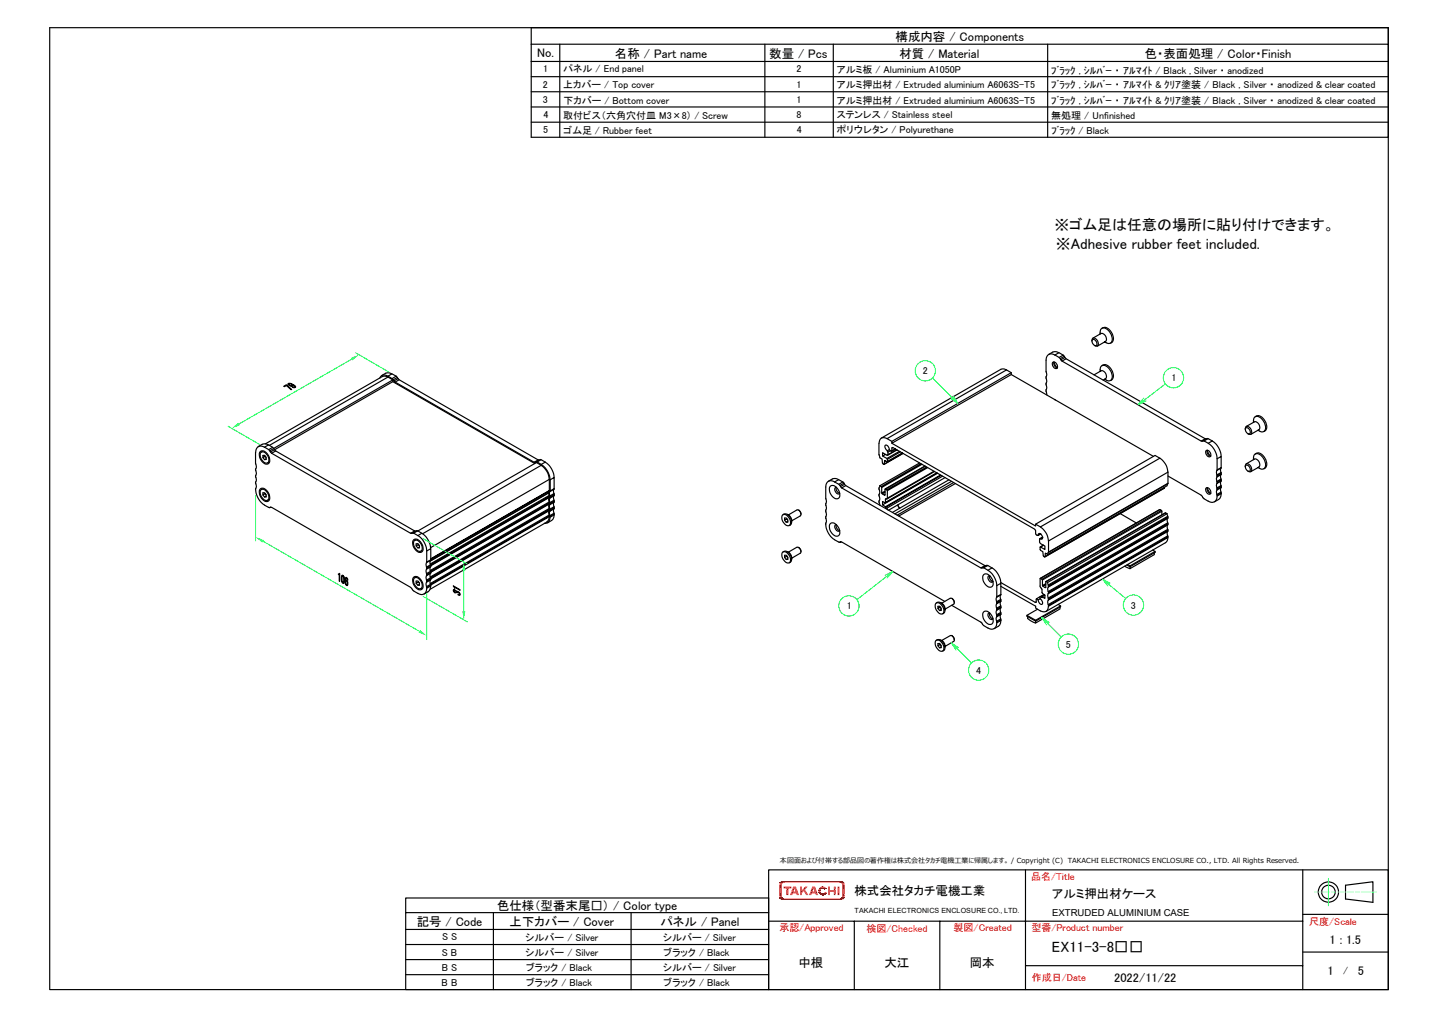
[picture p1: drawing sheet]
<svg xmlns="http://www.w3.org/2000/svg" width="420mm" height="297mm" viewBox="0 0 420 297" stroke-linecap="round" stroke-linejoin="round" font-family="sans-serif">
<path d="M14.5 8.1h391v280.9h-391z" fill="none" stroke="#000" stroke-width=".34"/>
<path d="M227.7 257.7h18.8M227.8 257.6h18.7M227.9 257.6h18.5M228.1 257.5h18.1" fill="none" stroke="#f00" stroke-width=".29"/>
<g fill="#f00">
<path d="M245.4 257.8h1.1z"/>
<path d="M227.7 257.8h1.1z"/>
<path d="M227.7 257.8h1.2z"/>
<path d="M245.4 257.8h1.2z"/>
<path d="M227.7 257.8h1z"/>
<path d="M245.6 257.8l1 .1z"/>
<path d="M227.7 257.9h.9z"/>
<path d="M245.7 257.9h.9z"/>
<path d="M245.7 257.9l.9 .1z"/>
<path d="M227.7 257.9l.8 .1z"/>
<path d="M245.8 258h.8z"/>
<path d="M227.6 258h.9z"/>
<path d="M245.8 258l.8 .1z"/>
<path d="M227.6 258l.8 .1z"/>
<path d="M245.9 258.1h.8z"/>
<path d="M227.6 258.1h.8z"/>
<path d="M245.9 258.1l.8 .1z"/>
<path d="M227.6 258.1l.7 .1z"/>
<path d="M245.9 258.2l.8 .1z"/>
<path d="M227.6 258.2l.7 .1z"/>
<path d="M246 258.3l.7 .1z"/>
<path d="M227.6 258.3l.7 .1z"/>
<path d="M246 258.4l.7 3.4h-.7z"/>
<path d="M246 258.4h.7v3.4z"/>
<path d="M227.6 258.4l.7 3.4h-.7z"/>
<path d="M227.6 258.4h.7v3.4z"/>
<path d="M246 261.8l.7 .1z"/>
<path d="M227.6 261.8l.7 .1z"/>
<path d="M246 261.9l.7 .1z"/>
<path d="M227.6 261.9l.7 .1z"/>
<path d="M245.9 262h.8z"/>
<path d="M227.6 262h.8z"/>
<path d="M245.9 262l.7 .1z"/>
<path d="M227.6 262l.8 .1z"/>
<path d="M245.9 262.1l.7 .1z"/>
<path d="M227.6 262.1l.9 .1z"/>
<path d="M245.8 262.2h.8z"/>
<path d="M227.6 262.2h.9z"/>
<path d="M245.7 262.3h.9z"/>
<path d="M245.8 262.2l.8 .1z"/>
<path d="M227.6 262.2l1 .1z"/>
<path d="M227.7 262.3h.9z"/>
<path d="M245.6 262.3h1z"/>
<path d="M227.7 262.3h1z"/>
<path d="M245.4 262.4h1.1z"/>
<path d="M227.7 262.3l1.1 .1z"/>
<path d="M227.7 262.4h1.2z"/>
</g>
<path d="M227.7 262.4h18.8M227.8 262.5h18.7M227.9 262.6h18.5M228 262.7h18.3M228.1 262.7h18.1" fill="none" stroke="#f00" stroke-width=".29"/>
<g fill="#f00">
<path d="M228.9 259l2.2 .4h-2.2z"/>
<path d="M228.9 259h2.2v.4z"/>
<path d="M229.7 259.4l.6 2h-.6z"/>
<path d="M229.7 259.4h.6v2z"/>
<path d="M231.6 259l1.1 .5h-1.3z"/>
<path d="M231.6 259h.9l.2 .5z"/>
<path d="M232.1 259.5l.9 .9h-.6z"/>
<path d="M232.1 259.5h.6l.3 .9z"/>
<path d="M231.4 259.5l.3 .9h-.6z"/>
<path d="M231.4 259.5h.7l-.4 .9z"/>
<path d="M231.1 260.4l2.1 .5h-2.3z"/>
<path d="M231.1 260.4h1.9l.2 .5z"/>
<path d="M232.6 260.9l.8 .5h-.7z"/>
<path d="M232.6 260.9h.6l.2 .5z"/>
<path d="M230.9 260.9l.5 .5h-.7z"/>
<path d="M230.9 260.9h.7l-.2 .5z"/>
<path d="M235.2 259l-.1 .8h-.7z"/>
<path d="M235.2 259h.7l-.8 .8z"/>
<path d="M234.2 260l.2-.2 .8 .2z"/>
<path d="M234.4 259.8h.7l.1 .2z"/>
<path d="M233.7 259l.5 1h-.5z"/>
<path d="M233.7 259h.5v1z"/>
<path d="M233.7 260l1.6 .2h-1.6z"/>
<path d="M233.7 260h1.5l.1 .2z"/>
<path d="M233.7 260.2l.5 .6h-.5z"/>
<path d="M233.7 260.2h1l-.5 .6z"/>
<path d="M234.7 260.2l1.4 1.2h-.6z"/>
<path d="M234.7 260.2h.6l.8 1.2z"/>
<path d="M233.7 260.8l.5 .6h-.5z"/>
<path d="M233.7 260.8h.5v.6z"/>
<path d="M237.2 259l1.1 .5h-1.3z"/>
<path d="M237.2 259h.8l.3 .5z"/>
<path d="M237.6 259.5l.9 .9h-.5z"/>
<path d="M237.6 259.5h.7l.2 .9z"/>
<path d="M237 259.5l.3 .9h-.6z"/>
<path d="M237 259.5h.6l-.3 .9z"/>
<path d="M236.7 260.4l2.1 .5h-2.3z"/>
<path d="M236.7 260.4h1.8l.3 .5z"/>
<path d="M238.1 260.9l.9 .5h-.7z"/>
<path d="M238.1 260.9h.7l.2 .5z"/>
<path d="M236.5 260.9l.4 .5h-.6z"/>
<path d="M236.5 260.9h.6l-.2 .5z"/>
<path d="M240.2 258.9h.3z"/>
<path d="M240 259h.6z"/>
<path d="M240.2 258.9l.4 .1z"/>
<path d="M239.9 259h.8z"/>
<path d="M240 259h.7z"/>
<path d="M239.7 259h1.1z"/>
<path d="M239.9 259h.9z"/>
<path d="M239.7 259.1h1.2z"/>
<path d="M239.7 259l1.2 .1z"/>
<path d="M239.6 259.2h1.4z"/>
<path d="M239.7 259.1l1.3 .1z"/>
<path d="M239.5 259.2h1.6z"/>
<path d="M239.6 259.2h1.5z"/>
<path d="M239.5 259.2l1.8 .1h-1.9z"/>
<path d="M239.5 259.2l1.8 .1z"/>
<path d="M239.3 259.4h2z"/>
<path d="M239.4 259.3l1.9 .1z"/>
<path d="M240.3 259.4h1z"/>
<path d="M239.3 259.4h.9z"/>
<path d="M239.3 259.4h1z"/>
<path d="M240.4 259.4h.9z"/>
<path d="M239.3 259.4h.8z"/>
<path d="M240.5 259.4l.7 .1z"/>
<path d="M240.5 259.4h.8z"/>
<path d="M239.3 259.4l.6 .1z"/>
<path d="M240.6 259.5h.5z"/>
<path d="M240.6 259.5h.6z"/>
<path d="M239.2 259.5h.7z"/>
<path d="M239.2 259.5l.6 .1z"/>
<path d="M240.7 259.5l.3 .1z"/>
<path d="M240.7 259.5h.4z"/>
<path d="M240.8 259.6l.1 .1z"/>
<path d="M240.8 259.6h.2z"/>
<path d="M239.2 259.6l.5 .1z"/>
<path d="M239.2 259.6h.6z"/>
<path d="M239.1 259.8h.6z"/>
<path d="M239.1 259.7l.6 .1z"/>
<path d="M239.1 259.8l.5 .2z"/>
<path d="M239.1 260h.5z"/>
<path d="M239.1 260l.5 .1h-.5z"/>
<path d="M239.1 260h.5v.1z"/>
<path d="M239.1 260.1l.5 .1z"/>
<path d="M239.1 260.2l.5 .1z"/>
<path d="M239.1 260.3l.5 .1h-.5z"/>
<path d="M239.1 260.3h.5v.1z"/>
<path d="M239.1 260.4l.5 .1z"/>
<path d="M239.1 260.5l.6 .1z"/>
<path d="M241 260.5l.3 .1z"/>
<path d="M240.9 260.6l.6 .1z"/>
<path d="M239.1 260.6l.7 .1z"/>
<path d="M239.1 260.7h.7z"/>
<path d="M240.8 260.7h.7z"/>
<path d="M239.1 260.7l.8 .1z"/>
<path d="M240.7 260.8h.7z"/>
<path d="M239.2 260.8l.8 .1z"/>
<path d="M240.7 260.8l.6 .1z"/>
<path d="M240.6 260.9h.7z"/>
<path d="M239.3 260.9h.7z"/>
<path d="M239.3 260.9h.8z"/>
<path d="M240.5 260.9h.8z"/>
<path d="M240.4 261h.9z"/>
<path d="M240.5 260.9l.8 .1z"/>
<path d="M239.3 260.9l.9 .1z"/>
<path d="M239.3 261h1.1z"/>
<path d="M239.3 261l1.9 .1z"/>
<path d="M239.3 261h2z"/>
<path d="M239.4 261.1h1.8z"/>
<path d="M239.4 261.1l1.6 .1z"/>
<path d="M239.6 261.2h1.4z"/>
<path d="M239.6 261.2l1.2 .2z"/>
<path d="M239.8 261.4h1z"/>
<path d="M239.8 261.4l.8 .1z"/>
<path d="M240.1 261.5h.4z"/>
<path d="M240.1 261.5h.5z"/>
<path d="M243.5 259l.6 .9h-.6z"/>
<path d="M243.5 259h.6v.9z"/>
<path d="M241.9 259l.5 .9h-.5z"/>
<path d="M241.9 259h.5v.9z"/>
<path d="M241.9 259.9l2.2 .5h-2.2z"/>
<path d="M241.9 259.9h2.2v.5z"/>
<path d="M243.5 260.4l.6 1h-.6z"/>
<path d="M243.5 260.4h.6v1z"/>
<path d="M241.9 260.4l.5 1h-.5z"/>
<path d="M241.9 260.4h.5v1z"/>
<path d="M244.6 259l.6 2.4h-.6z"/>
<path d="M244.6 259h.6v2.4z"/>
</g>
<g fill="none" stroke="#000" stroke-width=".34">
<path d="M318.9 99.4v.2M318.9 99.4a.71 .71 0 0 1 .7-.7 .71 .71 0 0 1 .7 .5 1.01 1.01 0 0 1 .6 1 1.01 1.01 0 0 1-.8 .9l-.4-.2M319 99.3a1.01 1.01 0 0 1 1.2 .4 1.01 1.01 0 0 1-.2 1.3 1.35 1.35 0 0 1-1-1.7zM321.3 97.5a1.25 1.25 0 0 1 .5-1.6 1.25 1.25 0 0 1 1.6 .3 3.3 3.3 0 0 1 1.2 3.8l-.8 .3-1.1-.4M321.6 97.4l-2.4 1.4M321.6 97.4a1.49 1.49 0 0 1 1.3 2.3M322.2 95.7l-.4 .2M322.2 95.7a2.58 2.58 0 0 1 2.8 2.3l.2 1.3-.5 .7M322.9 99.7l-2.4 1.4M113.3 109.9a1.48 1.48 0 0 0-2.4 .5M113.3 110.2l-.9-.3-.7 .1-34.2 19.6M113.3 109.9l1.2-.7 1.2 .7"/>
<path d="M113.3 109.9l1.2 .7 1.2-.7M114.5 109.2l-1-.3a2.71 2.71 0 0 0-2 .8M114.5 110.6l.4 .3M114.7 111.5l-34.5 19.9 .3 .3M114.7 111l-34.7 19.9M114.9 110.9l1.1-.7 .2 .4-1.1 .7zM115.1 111.3l.3 .2M115.4 111.6l1.2-.7 40.6 23.4-1.2 .7zM115.7 109.9l.3 .3M116.2 110.6l.4 .3M294 108l-.9-.3-.8 .2-34.9 20M294 108l1.4 .8v.6l41.4 23.9"/>
<path d="M294 108l-34.9 20.1 1.4 .8 34.9-20.1M295.4 109.4l-34.9 20.1v-.6M307.4 105.9a1.12 1.12 0 0 1 1.2 .4 1.12 1.12 0 0 1 0 1.3 1.32 1.32 0 0 1-1.2-1.7zM307.8 105.7l1 1.7a1.5 1.5 0 0 1-1-1.7zM308 116.7l.3 .1M308.1 103.7a1.58 1.58 0 0 0-1.8-.2 1.58 1.58 0 0 0-.8 1.7v3.3a1.36 1.36 0 0 1 0 1.5v.4a1.36 1.36 0 0 1 0 1.5v.5a1.36 1.36 0 0 1 0 1.4l.2 1.5M308.1 103.7l1.2-.7 1.2 .7-1.2 .7zM309.3 103l-1-.3a2.71 2.71 0 0 0-2 .8M309.3 104.4l.4 .3M309.8 105.1l.4 .3M310.2 105.5l1.2-.7 40.6 23.3-1.2 .7zM310.5 103.8l.4 .3"/>
<path d="M311 104.4l-.1-.3-1.2 .6M311 104.4l-1.2 .7-.1-.4M311 104.4l.4 .3M319.5 109.5l2.1-1.2a1.49 1.49 0 0 1 1.3 2.3M321.3 108.5a1.25 1.25 0 0 1 .5-1.6 1.25 1.25 0 0 1 1.6 .2 3.3 3.3 0 0 1 1.2 3.9l-.8 .3-1.1-.6M322.2 106.6l-.4 .2M322.2 106.6a2.58 2.58 0 0 1 2.8 2.3l.2 1.3-.5 .7M322.9 110.6l-.7 .4M324.7 111l-.3 .1M324.7 100l-.3 .2M74.6 132.1v3.3M74.6 137v.3"/>
<path d="M74.6 138.9v.3M74.7 135.4v.2M74.7 137.3v.1a1.36 1.36 0 0 1 0 1.5M74.7 139.2l.2 1-.2 .6M74.7 135.6l.2 .8-.2 .5M74.7 136.9v.1M76 131.9a1.5 1.5 0 0 1 2.2 .9 1.82 1.82 0 0 1-.1 2.8 2.67 2.67 0 0 1-2.1-3.7zM76.2 132.2a1.41 1.41 0 0 1 2 .9 1.39 1.39 0 0 1-.3 2.2 2.34 2.34 0 0 1-1.7-3.1zM76.6 131.9l-.3 .1M76.8 133.6l.5 .6 .4-.2M77.3 130.6l1.1-.7 1.2 .7-1.1 .7zM77.3 130.6a1.58 1.58 0 0 0-1.9-.1 1.58 1.58 0 0 0-.7 1.6"/>
<path d="M77.4 133.3l-.6 .3v-.6h.5l.4 .6v.6h-.4M77.4 133.3l.3 .3M77.4 133.2v.1M78.4 135.1l-.3 .1M78.4 130l-.9-.4a2.83 2.83 0 0 0-2.1 .8M78.5 131.4l.3 .3M78.7 130.1l34.6-20 1.4 .9v.5l41.5 23.9M78.8 131.7l1.2-.7 .2 .3-1.2 .7zM79 132l.3 .3M79.3 132.4l1.2-.7 40.6 23.4-1.2 .6zM79.6 130.7l.4 .3M156.5 134.9l-.5 .1"/>
<path d="M156.5 134.9l.4 .1M156.9 134.9l1.1-.7 1.3 .8-1.2 .6zM157.2 134.3h.3M158 134.3l-.2-.1-1.3 .7M158.1 135.9a5.1 5.1 0 0 1 2.3 4.1M158.1 135.7a5.7 5.7 0 0 1 2.6 4.4M159.3 135a5.7 5.7 0 0 1 2.5 4.4M160.4 140l-34.6 19.9M160.4 140v3.3M258.5 134.6l-.1 .1v-.2l.8 .3M258.7 132.7l-.9 .5v-1l1.3 .7 .2-.1M259 133.9l.2 .3"/>
<path d="M259.1 128.1a1.45 1.45 0 0 0-1.7-.2 1.45 1.45 0 0 0-.7 1.6l.1 3.3 .2 .9 .6 .4 .2 1.2 .4 .3M259.1 131.7l.2 .3M259.7 131.3a1 1 0 0 0-1.2-1.2v.7l.7 .8M260 131.6l-.2-.3-.6 .4M260 131.6l.5 .1M260.5 129.5l42 24.1v-.5l34.9-20.1 1.4 .8M260.7 130.7l-.2 .2M260.7 130.7l-.2 .1v.9l1-.6M260.7 130.7l41.5 23.9 .2 .4M261.5 131.1l-1.1 .7M261.9 131.4l-2.6 1.4v-.8l.7-.3M262 131.4l-2.8 1.6"/>
<path d="M262.7 131.8l-3.7 2.1-1.2-.7M263 132l-3.8 2.2v.6l4.3-2.5M263.6 132.3l-4.5 2.6M263.7 132.4l-5.5 3.2 .2-.9M263.7 132.4l-5.5 3.2M268.6 135.2l-11.6 6.7M269 135.4l-11.6 6.7-.4-.2M269.3 135.6l-11.8 6.8M270.1 136.1l-11.6 6.7M270.2 136.1l-11.6 6.7 .4 .2 11.6-6.6M270.9 136.6l-11.7 6.7M272.8 137.6l-13.6 7.9"/>
<path d="M272.9 137.7l-13.8 8M273.6 138.1l-15 8.6M273.7 138.1l-15.1 8.8M273.8 138.2l-16 9.2M274.7 138.7l-16.1 9.3M274.9 138.9l-16.3 9.3M275.3 139.1l-16.3 9.3M276 139.5l-16.5 9.5M338.8 133.8l-34.9 20.1-1.4-.8M338.8 133.8a5.1 5.1 0 0 1 2.3 4.1M341.1 139l10.1 5.9M350.8 128.8h.4"/>
<path d="M351.3 128.8h.4M351.7 128.8l1.1-.7 1.3 .7M351.7 128.8l1.2 .7 1.2-.7M352 128.1h.3M352.2 131.7a1.12 1.12 0 0 1 1.2 .4 1.12 1.12 0 0 1 0 1.3 1.32 1.32 0 0 1-1.2-1.7zM352.8 128.1h-.2l-1.4 .8M352.9 129.5a5.7 5.7 0 0 1 2.6 4.4M353.6 133.2a1.42 1.42 0 0 1-1-1.7l1 1.7M354.1 128.8a5.7 5.7 0 0 1 2.6 4.5M355.4 137.4l-.1 .5 .1 .8M355.4 138.7l.1 .2M355.4 139.3l-.1 .5 .1 .8"/>
<path d="M355.5 134l1.2-.7v3.3l-1.2 .6zM355.5 138.9l1.2-.7v.3l-1.2 .6zM356.6 138v.2M356.6 139.9v.2M356.6 136.6v.1M356.6 136.7l-1.1 .5M356.6 136.7l-.2 .5 .2 .8-1.2 .7M356.6 138.5v.1M356.6 138.6l-1.1 .5M356.6 138.6l-.2 .5 .2 .8-1.2 .7M363.7 125.4a.74 .74 0 0 1 .5-.9 .74 .74 0 0 1 .9 .5 1.01 1.01 0 0 1 .5 1 1.01 1.01 0 0 1-.7 .9l-.5-.2M363.7 136.3a.74 .74 0 0 1 .5-.9 .74 .74 0 0 1 .9 .5 1.01 1.01 0 0 1 .5 1 1.01 1.01 0 0 1-.7 .9l-.2-.1"/>
<path d="M363.8 125.1a1.01 1.01 0 0 1 1.2 .4 1.01 1.01 0 0 1-.2 1.2 1.35 1.35 0 0 1-1-1.6zM363.8 136a1.01 1.01 0 0 1 1.2 .4 1.01 1.01 0 0 1-.2 1.3 1.35 1.35 0 0 1-1-1.7zM364 124.5l2.4-1.3a1.49 1.49 0 0 1 1.3 2.3M364 135.5l2.4-1.4a1.49 1.49 0 0 1 1.3 2.3M364.4 137.6l.2 .1M366.1 122.9a1.16 1.16 0 0 1 .7-1.3 1.16 1.16 0 0 1 1.4 .4 3.3 3.3 0 0 1 1.2 3.9l-.8 .3-1.2-.6M366.1 134.2a1.25 1.25 0 0 1 .5-1.6 1.25 1.25 0 0 1 1.6 .3 3.3 3.3 0 0 1 1.2 3.8l-.8 .3-1.2-.5M366.1 122.8v.5M366.6 121.7a2.27 2.27 0 0 1 3.1 1.7 1.83 1.83 0 0 1-.6 2.6M366.6 132.6a1.76 1.76 0 0 1 2.6 .8 2.49 2.49 0 0 1 .2 3.3M367.7 125.5l-2.4 1.4M367.7 136.4l-2.4 1.4"/>
<path d="M369.4 136.7l-.3 .2M74.6 140.8v.3M74.6 142.7v.3M74.7 143a5.7 5.7 0 0 0 2.6 4.5M74.7 141.1l.2 1-.2 .6M76 142.8a1.5 1.5 0 0 1 2.2 .9 1.82 1.82 0 0 1-.1 2.8 2.67 2.67 0 0 1-2.1-3.7zM76.2 143.1a1.41 1.41 0 0 1 2 .9 1.39 1.39 0 0 1-.3 2.2 2.34 2.34 0 0 1-1.7-3.1zM76.6 142.8l-.3 .1M76.8 144.6l.5 .6 .4-.3M77.3 147.5l1.2 .7M77.4 144.2l-.6 .4v-.7h.5l.4 .6v.6l-.4 .1M77.4 144.2l.3 .3"/>
<path d="M77.4 144.1v.1M78.4 146l-.3 .1M78.5 148.2h.3M78.8 148.3l.2-.2zM79.3 148.2l-.5 .1M79.3 148.2l40.6 23.3M119.9 155.7h.4M120.5 155.7h.3M120.5 155.7l-.2 .1M120.8 157.7a1.5 1.5 0 0 1 2.2 .8 1.82 1.82 0 0 1-.1 2.8 2.67 2.67 0 0 1-2.1-3.6zM120.8 155.7l1.2-.7 1.2 .7-1.2 .7zM120.9 157.9a1.41 1.41 0 0 1 2.1 1 1.39 1.39 0 0 1-.3 2.1 2.34 2.34 0 0 1-1.8-3.1z"/>
<path d="M121.1 155l.3 .1M121.4 157.6l-.3 .2M121.5 159.4l.5 .6 .5-.2M121.7 155l-1.2 .7M121.7 155l.3 .1M122 155.1l34.7-20 1.4 .8-34.7 20M122 156.4a5.7 5.7 0 0 1 2.6 4.5M122.2 159.1l-.7 .3v-.6h.5l.5 .5v.7h-.5M122.2 159.1l.3 .3M122.2 159v.1M123.2 155.7a5.7 5.7 0 0 1 2.6 4.5M159.8 152.4l-34.2 19.7"/>
<path d="M160.2 143.9l.2 .8M160.2 143.9l-34.6 20M160.4 143.4l-34.6 19.9M160.4 150.9l-.2 .9-.5 .6M160.4 150.5v.1M160.4 148.5v.2M160.4 147.2l-.2 .5 .2 .8M160.4 146.6v.2M160.4 145.3l-.2 .5 .2 .8M160.4 144.7v.2M160.4 143.4l-.2 .5M160.4 148.5l-34.8 20"/>
<path d="M160.4 147.2l-34.6 19.9M160.4 146.6l-34.8 20M160.4 145.3l-34.6 19.9M160.4 144.7l-34.8 20M160.4 143.3l-34.6 19.9M160.4 149v.1M160.4 147.1v.1M160.4 145.2v.1M160.4 143.3v.1M160.6 143.6l1.2-.7-.2 .5 .2 .7-1.1 .7-.3-.7zM160.6 144.9l.1 .1M160.6 145.5l-.2 .5 .2 .7"/>
<path d="M160.6 146.8l.1 .1M160.6 147.4l-.2 .5 .2 .7M160.6 148.7l.1 .1M160.6 149.3l-.2 .5 .2 .7M160.6 150.6l.1 .1M160.7 151a1.52 1.52 0 0 1-1.7 1.8M160.7 143.4l-.1 .1M160.7 145.3l-.1 .1M160.7 145.5l1.1-.7-.2 .5 .2 .8M160.7 147.2l-.1 .1M160.7 147.4l1.1-.7-.2 .5 .2 .8M160.7 149.1l-.1 .1"/>
<path d="M160.7 149.3l1.1-.7-.2 .5 .2 .8M160.7 140.1l1.1-.7v3.3l-1.1 .7zM160.7 145l1.1-.6v.2l-1.1 .7zM160.7 146.9l1.1-.6v.2l-1.1 .7zM160.7 148.8l1.1-.6v.2l-1.1 .7zM160.7 150.7l1.1-.6v.3l-1.1 .6zM161.8 144.2v.2M161.8 142.7v.1M161.8 144.6v.1M161.8 146.3v-.2l-1.1 .7M161.8 146.5v.1M161.8 148.2v-.2l-1.1 .7"/>
<path d="M161.8 148.4v.1M161.8 150.1v-.2l-1.1 .7M161.8 150.3l-.2 1a2.63 2.63 0 0 1-1.7 1.4M228.5 150.5a1.41 1.41 0 0 1 2 .9 1.39 1.39 0 0 1-.2 2.1 2.34 2.34 0 0 1-1.8-3zM229 150.1l-.3 .2M229 150.2a2.15 2.15 0 0 1 2.2 2.4l-.4 .7M229.2 151.9l.4 .6 .5-.3M229.7 151.6l-.5 .3v-.6h.4l.5 .5v.7h-.5M229.7 151.6l.4 .3M229.8 151.5l-.1 .1M229.9 150.2l.8 .5 .5 1.1M230.2 150.4l2.6-1.5a1.15 1.15 0 0 1 .9 1.7"/>
<path d="M230.8 153.3l-.3 .2M231.2 151.8v.7M233.3 149l.5 .5 .1 .5M233.3 159.9l.5 .5 .1 .5M233.8 150.7l-2.6 1.4M233.9 150v.2M241.2 147l.2 1.4-.2 .5M241.2 148.9l.2 1.4-.2 .5M241.2 150.8l.2 1.4-.2 .5M241.2 152.7a5.4 5.4 0 0 0 2.6 4.9l1.5 .7M242.5 153a1.5 1.5 0 0 1 2.2 .8 1.82 1.82 0 0 1-.1 2.8 2.67 2.67 0 0 1-2.1-3.6zM242.5 142a1.5 1.5 0 0 1 2.2 .9 1.82 1.82 0 0 1-.1 2.8 2.67 2.67 0 0 1-2.1-3.7z"/>
<path d="M243.8 140.8l1.2 .6 1.2-.6M243.8 140.8l1.1-.7 1.3 .7M243.8 140.8a1.58 1.58 0 0 0-1.9-.2 1.58 1.58 0 0 0-.7 1.6v3.4l.2 .9-.2 .5M244.3 153.2a1.07 1.07 0 0 0-.5 1.2 1.07 1.07 0 0 0 1 .8l.4-.3a1.4 1.4 0 0 1-.9-1.7M244.9 140.1l-.9-.4a2.71 2.71 0 0 0-2.1 .8M245 141.5l.3 .3M245.2 144a1.4 1.4 0 0 1-.9-1.7 1.07 1.07 0 0 0-.5 1.2 1.07 1.07 0 0 0 1 .8l.4-.2M245.3 141.8l1.2-.7 .2 .3-1.2 .7zM245.5 158.3l30.4 17.3M245.5 142.2l.3 .3M245.5 158.2l-.2 .2M245.8 142.5l1.2-.7 40.7 23.4-1.2 .7z"/>
<path d="M246.2 140.8l.3 .3M246.7 141.5l.3 .3M256.7 142.5l.3 1.3-.2 .5M256.7 144.4l.1 .4a1.36 1.36 0 0 1 0 1.5v.1M256.7 146.3l.3 1.2M256.8 142.5v.1M256.8 144.4v.1M257 141.9l-.2 .5M257.4 142.2l.1 .2M257.5 142.4v1.6M257.6 144l.1 .2M257.7 144.2l.8 .3"/>
<path d="M258.4 144.5l-.1 .1M258.5 143.8l-.8 .4M258.5 143.4l-1 .6M258.5 146.8l-.7-.3v.9l1.2 1M258.6 146.7l-.1 .1M258.6 142.9l-.1 1.6M258.6 145.8v.9M258.8 145.7l-.2 .1M259 148.5l.2 .4M259 143.1l.2 .2M259.2 145.5l-.6 .3M259.2 143.3v2.2"/>
<path d="M262.2 147.5l.6 .9M262.3 147.4l.5 1M277.2 140.1l-16.6 9.5M277.9 140.6l-16.5 9.5M278.5 140.9l-16.5 9.6M279 141.2l-16.5 9.5M302.5 155v1l.2 .2 .4 .2 .9-.5-.9 .5M303.2 156.3l.1-.3a.97 .97 0 0 1 1 .3 .97 .97 0 0 1 0 1.1l-.5-.1 .7-.4-.8 .5M303.6 157.6v.7M303.7 158.3l.2 .5 1.3 .7v1l-1.3-.7 .9-.5M303.8 157.4l-.1 .2M303.9 153.9a5.1 5.1 0 0 1 2.3 4.1"/>
<path d="M303.9 159.8l-.1 .8 .8 .5 .2 1.4M304.7 159.2l-.9 .5M306.2 158l34.9-20.1v3.2l-34.9 20.1zM327.2 150l4.7 2.7M338.7 148.8h.1M338.7 148.8l-34.9 20.1M339.2 149.1l.1 .2M339.3 150.3v-1l-34.8 20.1M340.1 142.6l-34.9 20M340.1 142.5h-.1M340.1 142.3v.2l-34.9 20.1 .1-.9M340.4 149.8h.1"/>
<path d="M340.4 149.8l-34.9 20M340.9 150l.1 .7M340.9 141.9l-34.9 20-.7-.4v.2l.2-.1M341 156.5l-34.8 20.1-.2-.8 .2-.5M341 151.4l-34.8 19.9M341 156.5l.1 .2M341 155.2l-.1 .5 .1 .8M341 154.6l.1 .2M341 153.3l-.1 .5 .1 .8M341 152.7l.1 .2M341 151.4l-.1 .5 .1 .8M341 150.8l.1 .2"/>
<path d="M341 141.3l-.1 .5M341 141.3l-34.8 19.9M341 154.6l-34.8 20.1M341 152.7l-34.8 20.1M341 150.8l-34.8 20.1M341.1 155l-34.9 20.1M341.1 153.1l-34.9 20.1M341.1 157l-.2 .9-.5 .6-34.9 20.1M341.1 151.2l-.1 .1M341.1 141.1l-.1 .2M351.2 145l.5 .6M351.7 145.7l1.2 .7"/>
<path d="M352.2 142.6a1.12 1.12 0 0 1 1.2 .4 1.12 1.12 0 0 1 0 1.3 1.32 1.32 0 0 1-1.2-1.7zM353.6 144.1a1.4 1.4 0 0 1-1-1.7l1 1.7M355.4 140.6l.1 .2M355.4 141.2l-.1 .5 .1 .8M355.4 142.5l.1 .2M355.4 143.1l-.1 .5 .1 .8M355.4 144.4l.1 .2M355.5 144.9a1.58 1.58 0 0 1-.8 1.6 1.58 1.58 0 0 1-1.8-.2M355.5 140.8l1.2-.7v.3l-1.2 .7zM355.5 141.1l-.1 .1M355.5 142.7l1.2-.7v.3l-1.2 .7zM355.5 143l-.1 .1"/>
<path d="M355.5 144.6l1.2-.7v.3l-1.2 .7zM356.6 141.8v.2M356.6 143.7v.2M356.6 140.4v.1M356.6 140.5l-.2 .6 .2 .7-1.2 .7M356.6 142.3v.1M356.6 142.5l-.2 .5 .2 .7-1.2 .7M356.6 140.5l-1.2 .7M356.6 142.4l-1.2 .7M356.7 144.2l-.3 1a2.6 2.6 0 0 1-1.7 1.4M119.9 171.6l.9 1M120.8 168.6a1.5 1.5 0 0 1 2.2 .9 1.82 1.82 0 0 1-.1 2.8 2.67 2.67 0 0 1-2.1-3.7z"/>
<path d="M120.8 172.6l1.2 .7M120.9 168.9a1.41 1.41 0 0 1 2.1 .9 1.39 1.39 0 0 1-.3 2.2 2.34 2.34 0 0 1-1.8-3.1zM121.4 168.6l-.3 .1M121.5 170.3l.5 .6 .5-.3M122.2 170l-.7 .3v-.6h.5l.5 .6v.6h-.5M122.2 170l.3 .3M122.2 169.9v.1M123.2 160.9l-.3 .1M123.2 171.7l-.3 .2M124.5 171.3l.1 .2M124.5 169.4l.1 .2M124.5 167.5l.1 .2"/>
<path d="M124.5 165.6l.1 .2M124.6 170.1l-.2 .5 .2 .7M124.6 168.1l-.2 .6 .2 .7M124.6 166.2l-.2 .6 .2 .7M124.6 164.3l-.2 .5 .2 .8M124.6 171.8a1.58 1.58 0 0 1-.7 1.6 1.58 1.58 0 0 1-1.9-.1M124.6 171.5l1.2-.6v.2l-1.2 .7zM124.6 169.6l1.2-.6v.2l-1.2 .7zM124.6 167.7l1.2-.7v.3l-1.2 .7zM124.6 165.8l1.2-.7v.3l-1.2 .7zM124.6 160.9l1.2-.7v3.3l-1.2 .7zM125.1 172.8l-1.2 .7"/>
<path d="M125.7 170.6l34.7-20v.3l-34.6 20M125.7 168.7l34.7-20v.3l-34.6 20M125.7 166.8l34.7-20v.3l-34.6 19.9M125.7 170.6l.1 .2M125.7 169.4l-.1 .5 .1 .7M125.7 167.5l-.1 .5 .2 .9M125.7 165.6l-.1 .5 .2 .9M125.8 163.5l-.2 .7 .2 .9 34.6-19.9v-.3l-34.7 20M125.8 171.1l-.4 1.3-.4 .4M125.8 169.3l-1.2 .6M125.8 169.2l-.1 .1M125.8 167.4l-1.2 .6"/>
<path d="M125.8 167.3l-.1 .1M125.8 165.5l-1.2 .6M125.8 165.4l-.1 .1M125.8 163.6l-1.2 .6M125.8 170.6l-1.2 .7M125.8 168.7l-1.2 .7M125.8 166.8l-1.2 .7M125.8 164.9l-1.2 .7M125.8 169l34.6-19.9-.2 .5 .2 .8-34.8 20M228.5 161.3a1.41 1.41 0 0 1 2 1 1.39 1.39 0 0 1-.2 2.1 2.34 2.34 0 0 1-1.8-3.1zM229 161l-.3 .2M229 161a2.15 2.15 0 0 1 2.2 2.5l-.4 .7"/>
<path d="M229.2 162.8l.4 .6 .5-.2M229.7 162.5l-.5 .3v-.6l.4-.1 .5 .6v.7h-.5M229.7 162.5l.4 .3M229.8 162.3l-.1 .2M229.9 161.1l.8 .5 .5 1M230.2 161.3l2.6-1.4a1.15 1.15 0 0 1 .9 1.6M230.8 164.2l-.3 .2M231.2 162.7v.7M233.8 161.5l-2.6 1.5M233.9 161v.1M273.3 176.2a1.41 1.41 0 0 1 2 1 1.39 1.39 0 0 1-.2 2.1 2.34 2.34 0 0 1-1.8-3.1zM273.8 175.9l-.3 .2"/>
<path d="M273.8 175.9a2.15 2.15 0 0 1 2.2 2.5l-.4 .7M273.9 177.7l.5 .6 .5-.3M274.5 177.4l-.6 .3v-.6l.5-.1 .5 .6v.7h-.5M274.5 177.4l.4 .3M274.6 177.2l-.1 .2M274.7 176a2.04 2.04 0 0 1 1.3 2.3M275.6 179.1l-.3 .2M277.5 174.7l-2.5 1.5M277.6 174.8a1.15 1.15 0 0 1 .9 1.6l-2.5 1.5M278 176.8l8.8 5.2M278 174.8h.2M278.2 174.9l.4 .4 .1 .7"/>
<path d="M287 165.8l.3 .1M287.3 178.7a1.5 1.5 0 0 1 2.2 .9 1.82 1.82 0 0 1-.2 2.8 2.67 2.67 0 0 1-2-3.7zM287.3 167.9a1.5 1.5 0 0 1 2.2 .8 1.82 1.82 0 0 1-.2 2.8 2.67 2.67 0 0 1-2-3.6zM287.3 165.8l1.2-.7 1.2 .8-1.2 .6zM287.7 165.1l.3 .1M288.2 165.1l-1.5 .8-.2-.1M288.2 165.1l.3 .1M288.5 166.6a5.7 5.7 0 0 1 2.6 4.4M289 168.2l.3 .2M289 179a1.07 1.07 0 0 0-.4 1.1 1.07 1.07 0 0 0 .9 .8l.5-.2M289 168.1a1.07 1.07 0 0 0-.4 1.2 1.07 1.07 0 0 0 .9 .8l.5-.3M289.1 179a1.4 1.4 0 0 0 .9 1.7"/>
<path d="M289.1 168.1a1.4 1.4 0 0 0 .9 1.7M289.6 169.6l.3 .2M289.7 165.9a5.7 5.7 0 0 1 2.6 4.4M291.1 179.6v.1M291.1 178.3l-.2 .5 .2 .7M291.1 177.6v.2M291.1 176.4l-.2 .5 .2 .7M291.1 175.7v.2M291.1 174.5l-.2 .5 .2 .7M291.1 178.1v.1M291.1 177.8l1.2-.6v.2l-1.2 .7zM291.1 176.2v.1"/>
<path d="M291.1 175.9l1.2-.6v.2l-1.2 .7zM291.1 174.3v.1M291.1 171v3.3l1.2-.7M291.1 171l1.2-.7v3.3M292.3 179.5l-.2 .5 .2 .8M292.3 179.5l-1.2 .5M292.3 178.9v.2M292.3 177.6l-.2 .5 .2 .8M292.3 177v.1M292.3 175.7l-.2 .5 .2 .8M292.3 175v.2M292.3 173.8l-.2 .5 .2 .7"/>
<path d="M292.3 178.9l-1.2 .6M292.3 177.5l-1.2 .7M292.3 177l-1.2 .6M292.3 175.6l-1.2 .7M292.3 175l-1.2 .7M292.3 170.1l10.1 5.8M292.3 171.2l10.2 5.8v.6l1.4 .8M292.3 179.3v.2M292.3 179.3l-1.2 .7v-.3M292.3 179.3v-.2l-1.2 .6M292.3 177.4v.1M292.3 175.5v.1"/>
<path d="M292.3 173.6l-1.2 .8M302.6 175.8l-.2 .1M303 177.9l-3.1 1.8M303.1 175.2l-.4-.4-.1 1-.2 .1M303.7 174.9a1.19 1.19 0 0 1 .6 1.6 1.17 1.17 0 0 1-1.1-1.3M303.7 171.2l.6 .9M303.8 174.9l-.6 .3M303.9 169l-.1 2.2M303.9 168.9l34.9-20.1 .4 .3-34.9 20.1zM304 174.3l-.3 .1 .1 .4M304.3 169.2l.2 .2M304.3 172.1l.2 1.2"/>
<path d="M304.5 173.3l.7 .5v1l-1.2-.5 1-.6M304.5 169.4v1.6M304.5 171l.1 .2M304.6 171.2l.7 .4M304.8 162.5l.3 .1M304.9 173.6l-2.2 1.3M305.2 162.6h-.1M305.2 173.9l-.9 .4M305.4 171.5l-.1 .1M305.4 170.8l-.8 .4M305.4 170.5l-.9 .5M305.6 169.9l-.2 1.6"/>
<path d="M305.6 169.8l34.8-20 .5 .2-34.9 20.1zM306 170.1l.2 .8M306.2 176.6v.2M306.2 174.7v.1M306.2 173.4l-.2 .5 .2 .8M306.2 172.8v.1M306.2 171.5l-.2 .5 .2 .8M306.2 170.9v.1M306.2 161.4l-.2 .5M306.2 177a1.42 1.42 0 0 1-.7 1.6 1.42 1.42 0 0 1-1.6-.2M306.2 176.8l34.9-20.1v.3l-34.9 20M306.2 174.9l34.9-20.1v.3l-34.9 20z"/>
<path d="M306.2 173l34.9-20.1v.3l-34.9 20zM306.2 171.1l34.9-20.1v.3l-34.9 20zM306.2 176.8v.2M309.1 176.5l.7 .5M309.6 177.3v.5l-7.1 4.1v-.8l7.3-4.1v.2l-7.3 4.2-2.6-1.4v-.3l2.6 1.4M328.5 165.4l1.5 .7M329.4 164.8l.6 .5M336.6 160.7l.8 .3M337.1 161.4v.6l-7.1 4.1v-.8l7.4-4.3v.3l-7.4 4.2-.9-.5M273.3 187.1a1.41 1.41 0 0 1 2 .9 1.39 1.39 0 0 1-.2 2.2 2.34 2.34 0 0 1-1.8-3.1zM273.8 186.8l-.3 .2M273.8 186.9a2.15 2.15 0 0 1 2.2 2.4l-.2 .6-.5 .3"/>
<path d="M273.9 188.6l.5 .6 .5-.3M274.5 188.3l-.6 .3v-.6l.5-.1 .5 .6v.6l-.5 .1M274.5 188.3l.4 .3M274.6 188.1l-.1 .2M274.7 186.9a1.96 1.96 0 0 1 1.3 2.2M277.5 185.6l-2.5 1.5M277.6 185.6a1.15 1.15 0 0 1 .9 1.7l-2.5 1.5M278 185.7l.6 .5 .1 .7M291.1 181.5v.2M291.1 180.2l-.2 .5 .2 .7 1.2-.6M291.1 181.9a1.6 1.6 0 0 1-.7 1.7 1.6 1.6 0 0 1-1.9-.2l-1.3-.8-.4-.6M292.3 180.8v.2"/>
<path d="M292.3 181.2l-.2 1a2.6 2.6 0 0 1-1.7 1.4M292.3 181.2l-1.2 .7v-.2M292.3 181.2v-.2l-1.2 .7M300.1 180.1v.5l2.3 1.3M224.5 254h181v35h-181zM299.5 254v35M380.5 254v35M393 258.5l8-1v6l-8-.9zM224.5 269h156M249.5 269v20M274.5 269v20M380.5 267h25"/>
<path d="M380.5 278h25M299.5 282h81"/>
<circle cx="388" cy="260.5" r="2.97"/>
<circle cx="388" cy="260.5" r="1.98"/>
</g>
<path d="M388 256.5v1.9M388 258.7v.5M388 259.5v2.1M384 260.5h4.3M388 262.6v1.9M388 261.8v.6M388.9 260.5h1.1M390.6 260.5h4.8M395.9 260.5h1.2M397.7 260.5h4.3" fill="none" stroke="#0ff" stroke-width=".29"/>
<path d="M102.7 104.9l-32.9 18.9M103.9 103l9.7 5.7M66.6 124.5l9.1 5.3" fill="none" stroke="#00ff3f" stroke-width=".29"/>
<g fill="#00ff3f">
<path d="M67.6 125.1l2-1.6 .4 .7z"/>
<path d="M102.5 104.5l2.4-.9-2 1.6z"/>
</g>
<g fill="#000" stroke="#000" stroke-width=".29">
<path d="M82.8 112.8l.8-.4 1.6 1.3-.2 .1-1.3-1.2-.6 .3z" fill-rule="evenodd"/>
<path d="M84.1 112.3l.4-.2v.3l.5 .2 .6-.1a.69 .69 0 0 1-.7 .4 .69 .69 0 0 1-.6-.4z" fill-rule="evenodd"/>
<path d="M84.1 112.1l.8-.1 1.3 .7a.33 .33 0 0 1 0 .5 .33 .33 0 0 1-.5 0l.4-.2-.3-.4-1-.5-.7 .2z" fill-rule="evenodd"/>
<path d="M85.3 112.6l.3-.1z" fill-rule="evenodd"/>
<path d="M85.3 113.1l.7-.1-.3 .2z" fill-rule="evenodd"/>
</g>
<path d="M74.6 144.7v13.3M76.8 158.1l45.7 26.3M124.6 173.4v13.4" fill="none" stroke="#00ff3f" stroke-width=".29"/>
<g fill="#00ff3f">
<path d="M74.6 156.8l2.4 .9-.4 .8z"/>
<path d="M122.7 184l1.9 1.6-2.3-.9z"/>
</g>
<g fill="#000" stroke="#000" stroke-width=".29">
<path d="M98.8 167.6l.4-.1v2.3l-.1-.1v-1.8z" fill-rule="evenodd"/>
<path d="M99.9 168l.3 .1 .3 .3-.5-.1-.1 .2v1.3l.5 .6-.3-.1-.3-.5-.1-1.3z" fill-rule="evenodd"/>
<path d="M100.2 168.3l.4 .5-.1 1.5-.3-.2 .2-.3z" fill-rule="evenodd"/>
<path d="M100.9 168.8l.3 .1-.2 .5 .2 1.4-.3-.2-.1-.5z" fill-rule="evenodd"/>
<path d="M101 169.6l.2 .1z" fill-rule="evenodd"/>
<path d="M101 168.7l.5 .2 .1 .6z" fill-rule="evenodd"/>
<path d="M101 169.5l.5 .2 .1 .9a.34 .34 0 0 1-.3 .4 .34 .34 0 0 1-.3-.4l.3 .2 .1-.4z" fill-rule="evenodd"/>
</g>
<path d="M123.5 157.3l13 7.4M123.5 174.2l13 7.4M135.5 166.6v11.9" fill="none" stroke="#00ff3f" stroke-width=".29"/>
<g fill="#00ff3f">
<path d="M135.5 164.1l.4 2.5h-.9z"/>
<path d="M135 178.5h.9l-.4 2.5z"/>
</g>
<g fill="#000" stroke="#000" stroke-width=".29">
<path d="M132.5 172.2l.5 1-.5-.5z" fill-rule="evenodd"/>
<path d="M132.4 171.1l2 1.1v.2l-1.6-.9v.3l-.1-.1z" fill-rule="evenodd"/>
<path d="M132.6 172.2l.7 .6 .7 .1 .4 .6-.1 .4-.2-.6a.33 .33 0 0 0-.2-.4 .33 .33 0 0 0-.4 .2l-.4-.5-.4-.2-.1 .2z" fill-rule="evenodd"/>
<path d="M133.8 173.5h.4v.4l-.4-.2z" fill-rule="evenodd"/>
</g>
<path d="M272.4 110.4l7.4 7.4-2.1-1.4M278.4 115.7l1.4 2.1M334.7 117.1l-2.3 1.1M340.4 112.1l-8 6.1 1.7-1.9M259.1 168.8l1.7-1.9-10.5 8.2M260.8 166.9l-2.3 1.1M322 169.1l1.6 2M324.2 170.3l-2.2-1.2 6.7 5.7M277.8 187.7l1.5 2.2M280 189.1l-2.2-1.4 5.9 5.9M304.2 180.4l1.5 2.1M306.4 181.8l-2.2-1.4 5.7 5.6" fill="none" stroke="#00ff40" stroke-width=".29"/>
<g fill="none" stroke="#00ff3f" stroke-width=".29">
<circle cx="270.3" cy="108.3" r="2.97"/>
<circle cx="342.7" cy="110.3" r="2.97"/>
<circle cx="247.9" cy="176.9" r="2.97"/>
<circle cx="331" cy="176.7" r="2.97"/>
<circle cx="285.8" cy="195.7" r="2.97"/>
<circle cx="312" cy="188.1" r="2.97"/>
</g>
<g fill="none" stroke="#000" stroke-width=".34">
<path d="M155.2 12.9h250.3v5M155.2 17.9h250.3M163.5 12.9v27.2M223.4 12.9v27.2M243.4 12.9v27.2M306 12.9v27.2M405.5 12.9v-4.8h-250.3v32h250.3v-22.2M155.2 22.4h250.3M155.2 26.8h250.3M155.2 31.2h250.3M155.2 35.7h250.3M118.5 266.5v-4.2h106v26.7h-106v-17.6"/>
<path d="M118.5 271.4h106M118.5 275.8h106M144.1 266.5v22.5M184.3 266.5v22.5M224.5 266.5h-106v4.9M118.5 280.2h106M118.5 284.6h106"/>
</g>
<g font-size="4.4">
<text x="308" y="67.2">※ゴム足は任意の場所に貼り付けできます。</text>
<text x="308.4" y="72.6">※Adhesive rubber feet included.</text>
<text x="307.2" y="278.1">EX11-3-8□□</text>
</g>
<g font-size="3.6">
<text x="156.8" y="16.7">No.</text>
<text x="179.6" y="16.9">名称 / Part name</text>
<text x="224.7" y="16.9">数量 / Pcs</text>
<text x="261.6" y="12">構成内容 / Components</text>
<text x="262.7" y="16.9">材質 / Material</text>
<text x="334.3" y="16.9">色・表面処理 / Color・Finish</text>
<text x="249.6" y="261.3">株式会社タカチ電機工業</text>
<text x="307.3" y="262.4">アルミ押出材ケース</text>
<text x="145.2" y="265.7">色仕様（型番末尾□） / Color type</text>
<text x="121.7" y="270.3">記号 / Code</text>
<text x="148.8" y="270.4">上下カバー / Cover</text>
<text x="192.9" y="270.4">パネル / Panel</text>
<text x="388.3" y="275.8">1 : 1.5</text>
<text x="233.2" y="282.3">中根</text>
<text x="258.3" y="282.3">大江</text>
<text x="283.3" y="282.3">岡本</text>
<text x="325.4" y="286.8">2022/11/22</text>
<text x="387.7" y="284.8">1</text>
<text x="396.6" y="284.8">5</text>
</g>
<g font-size="2.9">
<text x="158.6" y="21.2">1</text>
<text x="164.5" y="21.2">パネル / End panel</text>
<text x="232.7" y="21.2">2</text>
<text x="244.4" y="21.4">アルミ板 / Aluminium A1050P</text>
<text x="307" y="21.5">ﾌﾞﾗｯｸ , ｼﾙﾊﾞｰ ・ ｱﾙﾏｲﾄ / Black , Silver ・ anodized</text>
<text x="158.6" y="25.6">2</text>
<text x="164.5" y="25.8">上カバー / Top cover</text>
<text x="232.7" y="25.6">1</text>
<text x="244.4" y="25.8">アルミ押出材 / Extruded aluminium A6063S-T5</text>
<text x="307" y="25.8">ﾌﾞﾗｯｸ , ｼﾙﾊﾞｰ ・ ｱﾙﾏｲﾄ &amp; ｸﾘｱ塗装 / Black , Silver ・ anodized &amp; clear coated</text>
<text x="158.6" y="30.1">3</text>
<text x="158.7" y="34.5">4</text>
<text x="164.5" y="34.7">取付ビス（六角穴付皿 M3×8） / Screw</text>
<text x="164.5" y="30.3">下カバー / Bottom cover</text>
<text x="232.7" y="30">1</text>
<text x="232.7" y="34.5">8</text>
<text x="244.4" y="30.3">アルミ押出材 / Extruded aluminium A6063S-T5</text>
<text x="244.4" y="34.5">ステンレス / Stainless steel</text>
<text x="307" y="34.7">無処理 / Unfinished</text>
<text x="307" y="30.3">ﾌﾞﾗｯｸ , ｼﾙﾊﾞｰ ・ ｱﾙﾏｲﾄ &amp; ｸﾘｱ塗装 / Black , Silver ・ anodized &amp; clear coated</text>
<text x="158.7" y="38.9">5</text>
<text x="164.5" y="39.2">ゴム足 / Rubber feet</text>
<text x="232.7" y="38.9">4</text>
<text x="244.4" y="38.8">ポリウレタン / Polyurethane</text>
<text x="307.1" y="39">ﾌﾞﾗｯｸ / Black</text>
<text x="269.5" y="109.3">2</text>
<text x="342.1" y="111.3">1</text>
<text x="247.3" y="178">1</text>
<text x="330.3" y="177.7">3</text>
<text x="311.3" y="189.2">5</text>
<text x="285.1" y="196.7">4</text>
<text x="129.1" y="274.7">S S</text>
<text x="153.5" y="274.8">シルバー / Silver</text>
<text x="193.7" y="274.8">シルバー / Silver</text>
<text x="129" y="279.1">S B</text>
<text x="153.5" y="279.2">シルバー / Silver</text>
<text x="193.8" y="279.2">ブラック / Black</text>
<text x="129" y="287.8">B B</text>
<text x="129" y="283.5">B S</text>
<text x="153.6" y="283.6">ブラック / Black</text>
<text x="153.6" y="288">ブラック / Black</text>
<text x="193.7" y="283.6">シルバー / Silver</text>
<text x="193.8" y="288">ブラック / Black</text>
<text x="392.3" y="284.6">/</text>
</g>
<g font-size="2.9" fill="#f00">
<text x="301.2" y="257.1">品名/Title</text>
<text x="227.6" y="272">承認/Approved</text>
<text x="253.1" y="272.1">検図/Checked</text>
<text x="278.5" y="272">製図/Created</text>
<text x="301.3" y="272">型番/Product number</text>
<text x="382.4" y="270.1">尺度/Scale</text>
<text x="301.3" y="286.6">作成日/Date</text>
</g>
<text font-size="2.8" x="307.3" y="267.5">EXTRUDED ALUMINIUM CASE</text>
<text font-size="2.1" x="249.6" y="266.7">TAKACHI ELECTRONICS ENCLOSURE CO., LTD.</text>
<text font-size="2" x="227.8" y="252.2">本図面および付帯する部品図の著作権は株式会社タカチ電機工業に帰属します。 / Copyright (C) TAKACHI ELECTRONICS ENCLOSURE CO., LTD. All Rights Reserved.</text>
</svg>
